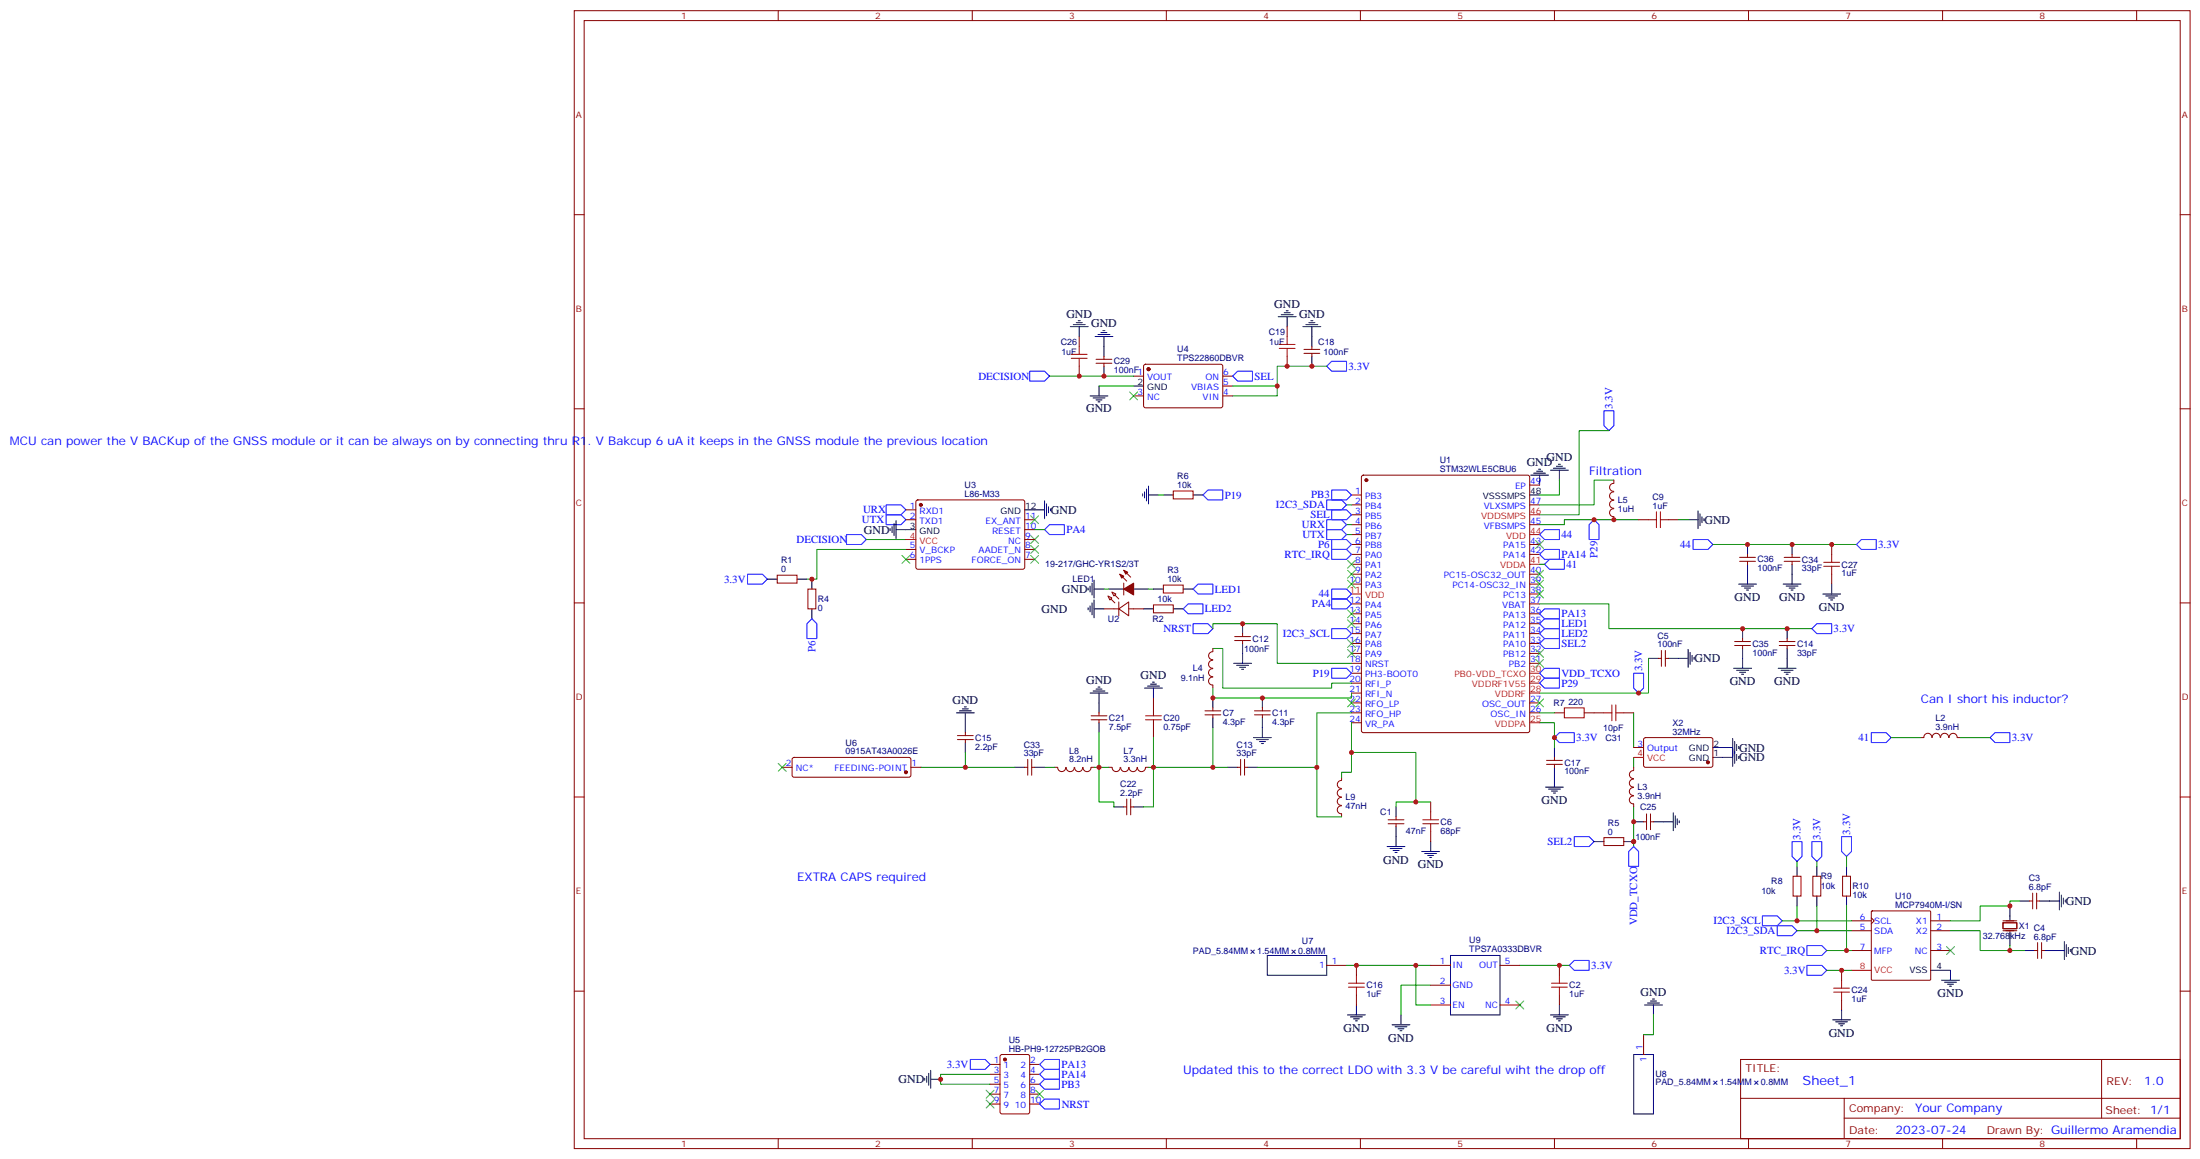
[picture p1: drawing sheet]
<svg xmlns="http://www.w3.org/2000/svg" width="784mm" height="413mm" viewBox="0 0 784 413" stroke-linecap="round" stroke-linejoin="round" font-family="sans-serif">
<g fill="none" stroke="#870000" stroke-width=".36">
<path d="M204.6 3.8h575.7v405.4h-575.7zM208.1 7.3h568.7v398.3h-568.7zM277.3 3.8v3.5M346.4 3.8v3.5M415.6 3.8v3.5M484.7 3.8v3.5M553.9 3.8v3.5M623 3.8v3.5M692.1 3.8v3.5M761.3 3.8v3.5M204.6 76.5h3.5M776.8 76.5h3.5"/>
<path d="M384.5 119.9v3.5M458.6 116.3v3.6M384.5 130.5v3.5M390.5 129.4h5.7M390.5 128h5.7M393.3 126.9v1.1M393.3 129.4v1.1M403.9 134h3.6M407.7 130l.5-.2h27l.5 .7-.1 14.3-.6 .5-27.1-.1-.4-.6v-14.1zM435.7 134h3.5M435.7 137.5h3.5M458.6 126.9v3.6"/>
<path d="M464.6 125.9h5.7M464.6 124.5h5.7M467.4 123.4v1.1M467.4 125.9v1M204.6 145.6h3.5M403.9 141h3.6M435.7 141h3.5M776.8 145.6h3.5M326.6 178.3l.4-.2h37.7l.4 .7v23.5l-.7 .5-37.6-.1-.5-.6v-23.3zM418 174.9h7.1v2.8h-7.1zM481.5 176.3h3.6M481.5 179.8h3.6"/>
<path d="M485.3 169.5l.5-.2h58.5l.7 .4v90.6l-.4 .6-58.8 .1-.7-.5v-90.5zM545 179.8h3.6M545 172.8h3.6M575 175.2a1.41 1.41 0 0 0-1.5 1.5 1.41 1.41 0 0 0 1.5 1.4M575 178.2a1.41 1.41 0 0 0-1.5 1.4 1.41 1.41 0 0 0 1.5 1.4M575 172.2a1.41 1.41 0 0 0-1.5 1.4 1.41 1.41 0 0 0 1.5 1.4M575 171v1.1M322.8 185.1h3.5M322.8 181.6h3.5M322.8 195.7h3.5M322.8 199.2h3.5M365.1 185.1h3.6"/>
<path d="M365.1 195.7h3.6M365.1 199.2h3.6M365.1 192.2h3.6M365.1 188.7h3.6M481.5 183.4h3.6M481.5 186.9h3.6M481.5 190.4h3.6M481.5 194h3.6M481.5 197.5h3.6M545 186.9h3.6M545 194h3.6M545 197.5h3.6"/>
<path d="M575 181.2a1.41 1.41 0 0 0-1.5 1.4 1.41 1.41 0 0 0 1.5 1.4M575 184.1v1M583.8 185.1h3.6M594.4 185.1h3.6M619.8 200h5.7M619.8 198.5h5.7M622.7 197.5v1M622.7 200v1M635.7 200h5.6M635.7 198.5h5.6M638.5 197.5v1M638.5 200v1"/>
<path d="M652.6 194v3.5M204.6 214.8h3.5M276.9 204.9h7.1v2.8h-7.1zM287.9 209.8h2.8v7.1h-2.8zM393.3 216.9h5.3M394.8 212.3l1.4 .7-.7 .7zM396.2 210.9l1.4 .7-.7 .7zM398.6 216.9l3.6-2.5v5zM398.6 214.4v5M399 204.5l2.5 2.5M400.4 203.1l2.5 2.5M400.4 207.7v4.2"/>
<path d="M402.2 216.9h5.3M411 215.5h7v2.8h-7zM414.5 208.4h7.1v2.8h-7.1zM481.5 201h3.6M481.5 204.5h3.6M481.5 208.1h3.6M481.5 215.1h3.6M481.5 218.7h3.6M545 204.5h3.6M545 208.1h3.6M545 215.1h3.6M545 218.7h3.6"/>
<path d="M545 211.6h3.6M652.6 204.5v3.6M776.8 214.8h3.5M432.1 238.2a1.41 1.41 0 0 0-1.5 1.4 1.41 1.41 0 0 0 1.5 1.4M432.1 235.2a1.41 1.41 0 0 0-1.5 1.4 1.41 1.41 0 0 0 1.5 1.4M432.1 232.2a1.41 1.41 0 0 0-1.5 1.4 1.41 1.41 0 0 0 1.5 1.4M432.2 231v1.1M439.9 228.2h5.7M439.9 226.8h5.7M442.7 225.7v1.1M442.7 228.2v1M481.5 222.2h3.6"/>
<path d="M481.5 225.7h3.6M481.5 229.2h3.6M481.5 232.8h3.6M481.5 236.3h3.6M481.5 239.8h3.6M545 222.2h3.6M545 225.7h3.6M545 229.2h3.6M545 232.8h3.6M545 236.3h3.6M590.9 234.5h1.1M592 231.7v5.6"/>
<path d="M593.4 231.7v5.6M593.4 234.5h1M618.1 229.9h5.6M618.1 228.5h5.6M620.9 227.5v1M620.9 229.9v1.1M633.9 229.9h5.7M633.9 228.5h5.7M636.8 227.5v1M636.8 229.9v1.1M388.8 255h5.6M388.8 256.4h5.6"/>
<path d="M391.6 253.9v1.1M391.6 256.4v1.1M411 248.6v3.6M411 259.2v3.5M429.3 254.6h5.7M429.3 253.2h5.7M432.1 241.2a1.41 1.41 0 0 0-1.5 1.4 1.41 1.41 0 0 0 1.5 1.4M432.2 244.1v1M432.2 252.2v1M432.2 254.6v1.1M447 254.6h5.6M447 253.2h5.6"/>
<path d="M449.8 252.2v1M449.8 254.6v1.1M481.5 243.3h3.6M481.5 246.9h3.6M481.5 250.4h3.6M481.5 253.9h3.6M481.5 257.5h3.6M545 250.4h3.6M545 253.9h3.6M553.9 253.9h3.5M564.4 253.9h7.1M578.6 253.9h3.5"/>
<path d="M278.7 273.3h3.5M282.5 270l.4-.2h40.9l.5 .2 .3 .5v5.7l-.3 .5-.5 .2h-40.9l-.5-.3-.2-.4v-5.7zM324.6 273.3h3.5M341.1 262h5.7M341.1 263.5h5.7M344 261v1M344 263.5v1M365.1 273.3h1.1M366.2 270.5v5.7M367.6 273.3h1.1M367.6 270.5v5.7M375.7 273.3h1.1"/>
<path d="M376.9 273.4a1.41 1.41 0 0 0 1.4 1.5 1.41 1.41 0 0 0 1.4-1.5M379.9 273.4a1.41 1.41 0 0 0 1.4 1.5 1.41 1.41 0 0 0 1.4-1.5M382.9 273.4a1.41 1.41 0 0 0 1.4 1.5 1.41 1.41 0 0 0 1.4-1.5M389.8 273.3l-1.1 .1a1.41 1.41 0 0 1-1.4 1.5 1.41 1.41 0 0 1-1.4-1.5M395.1 273.3h1.1M396.3 273.4a1.41 1.41 0 0 0 1.4 1.5 1.41 1.41 0 0 0 1.4-1.5M399.3 273.4a1.41 1.41 0 0 0 1.4 1.5 1.41 1.41 0 0 0 1.4-1.5M402.3 273.4a1.41 1.41 0 0 0 1.4 1.5 1.41 1.41 0 0 0 1.4-1.5M409.2 273.3l-1.1 .1a1.41 1.41 0 0 1-1.4 1.5 1.41 1.41 0 0 1-1.4-1.5M441 273.3h1M442 270.5v5.7M443.4 273.3h1.1"/>
<path d="M443.4 270.5v5.7M478 278a1.41 1.41 0 0 0-1.5 1.4 1.41 1.41 0 0 0 1.5 1.4M478 276.9v1M551 272.3h5.7M551 270.9h5.7M553.9 269.8v1.1M553.9 272.3v1M582.1 277.6a1.41 1.41 0 0 0-1.6 1.4 1.41 1.41 0 0 0 1.6 1.4M582.1 274.5a1.41 1.41 0 0 0-1.5 1.4 1.41 1.41 0 0 0 1.5 1.4M582.1 273.3v1.1M582.1 266.3h3.5M585.8 263l.5-.3 23.6 .1 .4 .7-.1 9.4-.6 .4h-23.6l-.4-.7v-9.1z"/>
<path d="M684.4 262.7h1M685.5 262.7a1.41 1.41 0 0 1 1.4-1.5 1.41 1.41 0 0 1 1.4 1.5M688.5 262.7a1.41 1.41 0 0 1 1.4-1.5 1.41 1.41 0 0 1 1.4 1.5M691.5 262.7a1.41 1.41 0 0 1 1.4-1.5 1.41 1.41 0 0 1 1.4 1.5M694.5 262.7a1.41 1.41 0 0 1 1.4-1.5 1.41 1.41 0 0 1 1.4 1.5M697.4 262.7h1.1M204.6 283.9h3.5M400.4 287.4h1.1M401.5 284.6v5.7M402.9 284.6v5.7M402.9 287.4h1M478 284.1a1.41 1.41 0 0 0-1.5 1.4 1.41 1.41 0 0 0 1.5 1.4"/>
<path d="M478 281.1a1.41 1.41 0 0 0-1.5 1.4 1.41 1.41 0 0 0 1.5 1.4M478 287.1a1.41 1.41 0 0 0-1.5 1.4 1.41 1.41 0 0 0 1.5 1.4M478 289.9v1.1M494.6 293.4h5.6M494.6 292h5.6M497.4 291v1M497.4 293.4v1.1M509.8 285.7v3.5M509.8 296.3v3.5M571.5 298.4h7.1v2.8h-7.1zM582.1 280.5a1.41 1.41 0 0 0-1.6 1.4 1.41 1.41 0 0 0 1.6 1.5M582.1 283.5a1.41 1.41 0 0 0-1.6 1.4 1.41 1.41 0 0 0 1.6 1.4"/>
<path d="M582.1 286.4v1M585.6 292.7h1.1M586.7 289.9v5.7M588.1 289.9v5.7M588.1 292.7h1M776.8 283.9h3.5M638.9 312.1h2.8v7.1h-2.8zM645.9 312.1h2.9v7.1h-2.9zM656.5 312.1h2.8v7.1h-2.8zM724.3 318.1v5.7M725.7 318.1v5.7M659.7 338.6h7"/>
<path d="M659.7 331.5h7M659.7 328h7M666.7 327l1.1 1-1.1 1.1M666.8 324.7h21.1v24.1l-.2 .3-20.6 .1-.3-.2zM687.9 338.6h7.1M687.9 331.5h7.1M687.9 328h7.1M713.7 328.7h4.9v2.1h-4.9zM713.7 331.5h4.9M713.7 328h4.9M723.2 321h1.1M725 338.6h1"/>
<path d="M725.7 321h1M726 335.8v5.6M727.4 335.8v5.6M727.4 338.6h1.1M204.6 353.1h3.5M472.7 343.9h7.1M483.3 343.9v3.5M483.3 354.5v3.5M509.8 343.9h7M509.8 350.9h7M509.8 358h7M534.5 343.9h7"/>
<path d="M534.5 358h7M555.6 343.9v3.5M555.6 354.5v3.5M656.2 345.7v3.5M656.2 356.2v3.6M776.8 353.1h3.5M352.8 379.2h3.5M356.5 375.8l.5-.2h9.2l.6 .5 .1 20-.5 .6-9.4 .1-.6-.5-.1-20zM366.9 379.2h3.5M585.6 368.6v7M620.2 377.4h156.6v28.2h-156.6zM748.8 377.4v20.9"/>
<path d="M352.8 393.3h3.5M352.8 382.7h3.5M352.8 389.7h3.5M352.8 386.2h3.5M366.9 393.3h3.5M366.9 382.7h3.5M366.9 389.7h3.5M366.9 386.2h3.5M620.2 391.2h156.5M657.1 398.3h119.6M657.1 391.2v14.2M277.3 405.6v3.6"/>
<path d="M346.4 405.6v3.6M415.6 405.6v3.6M484.7 405.6v3.6M553.9 405.6v3.6M623 405.6v3.6M692.1 405.6v3.6M761.3 405.6v3.6"/>
</g>
<g fill="none" stroke="#a10000" stroke-width=".36">
<path d="M458.6 119.9v2.8M381.7 127.6h5.6M381.7 126.2h5.6M384.5 123.4v2.8M384.5 127.6v2.9M455.8 124.1h5.6M455.8 122.7h5.6M458.6 124.1v2.8M587.4 185.1h2.8M590.2 182.3v5.7M591.6 185.1h2.8M591.6 182.3v5.7"/>
<path d="M652.6 197.5v2.8M649.8 201.7h5.7M649.8 200.3h5.7M652.6 201.7v2.8M408.2 255h5.6M408.2 256.4h5.6M411 252.2v2.8M411 256.4v2.8M557.4 252.2h7v3.5h-7zM571.5 253.9h2.8M574.3 251.1v5.7M575.7 253.9h2.9"/>
<path d="M575.7 251.1v5.7M506.9 293.4h5.7M506.9 292h5.7M509.8 289.2v2.8M509.8 293.4v2.9M480.5 351.6h5.6M480.5 350.2h5.6M483.3 347.4v2.8M483.3 351.6v2.9M552.8 351.6h5.6M552.8 350.2h5.6M555.6 347.4v2.8"/>
<path d="M555.6 351.6v2.9M653.3 353.4h5.7M653.3 352h5.7M656.2 349.2v2.8M656.2 353.4v2.8"/>
</g>
<g fill="#870000" stroke="#870000" stroke-width=".36">
<path d="M400.4 209.8l3.5-2.1v4.2z"/>
<path d="M399 204.5l1.4 .7-.7 .8z"/>
<path d="M400.4 203.1l1.4 .7-.7 .7z"/>
<path d="M395.8 213.4l1.4 1.4z"/>
<path d="M397.2 211.9l1.4 1.5z"/>
<circle cx="486.8" cy="171" r=".53"/>
<circle cx="328.1" cy="179.8" r=".53"/>
<circle cx="409.2" cy="131.5" r=".53"/>
<circle cx="608.5" cy="271.6" r=".53"/>
<circle cx="358.1" cy="377.4" r=".53"/>
<circle cx="322.8" cy="275.1" r=".53"/>
</g>
<path d="M322.8 192.2h3.5M545 190.4h3.6M545 183.4h3.6M481.5 211.6h3.6M545 201h3.6M545 239.8h3.6M545 257.5h3.6M545 246.9h3.6M545 243.3h3.6M582.1 269.8h3.5M659.7 345.7h7" fill="none" stroke="#f00" stroke-width=".36"/>
<g fill="none" stroke="#000" stroke-width=".36">
<path d="M381.4 116.3h6.3M382.4 115.6h4.2M383.5 114.9h2.1M384.2 114.2h.7M384.5 116.3v3.6M390.2 119.9h6.3M391.2 119.2h4.3M392.3 118.5h2.1M393 117.8h.7M393.3 119.9v7M455.4 112.8h6.4M456.5 112.1h4.2"/>
<path d="M457.6 111.4h2.1M458.3 110.7h.7M458.6 112.8v3.5M464.3 116.3h6.3M465.3 115.6h4.2M466.4 114.9h2.1M467.1 114.2h.7M467.4 116.3v7.1M391.6 137.5v3.5M393.3 130.5v3.5M403.9 137.5h3.6M467.4 126.9v3.6"/>
<path d="M388.4 141h6.4M389.5 141.7h4.2M390.5 142.5h2.1M391.2 143.2h.7M372.2 178.4v6.4M372.9 179.5v4.2M407.1 176v.7M407.8 175.3v2.1M408.5 174.2v4.2M409.2 176.3h3.5M409.2 173.1v6.4M414.5 176.3h3.5"/>
<path d="M425.1 176.3h3.5M545 176.3h3.6M545.4 169.3h6.3M546.5 168.6h4.2M547.5 167.9h2.1M548.2 167.1h.7M548.6 169.3v3.5M552.4 167.5h6.4M553.5 166.8h4.2M554.6 166.1h2.1M555.3 165.4h.7M555.6 167.5v3.5"/>
<path d="M317.1 188.3v.7M317.9 187.6v2.1M318.6 186.5v4.3M319.3 188.7h7M319.3 185.5v6.3M365.1 181.6h7.1M373.6 180.6v2.1M374.3 181.3v.7M601.5 185.1h3.5M605 182v6.3M605.7 183v4.3M606.4 184.1v2.1"/>
<path d="M607.1 184.8v.7M622.7 194v3.5M638.5 194v3.5M273.4 206.3h3.5M284 206.3h3.5M289.3 206.3v3.5M289.3 216.9v3.5M387.7 209.5v.7M387.7 216.5v.7M388.4 208.8v2.1M388.4 215.8v2.1M389.1 207.7v4.2"/>
<path d="M389.1 214.8v4.2M389.8 209.8h3.5M389.8 206.7v6.3M389.8 213.7v6.4M389.8 216.9h3.5M395.1 209.8h5.3M403.9 209.8h5.3M407.5 216.9h3.5M411 209.8h3.5M418 216.9h3.6M421.6 209.8h3.5M619.5 208.1h6.3"/>
<path d="M620.5 208.8h4.3M621.6 209.5h2.1M622.3 210.2h.7M622.7 201v7.1M635.4 208.1h6.3M636.4 208.8h4.2M637.5 209.5h2.1M638.2 210.2h.7M638.5 201v7.1M649.5 211.6h6.3M650.5 212.3h4.3M651.6 213h2.1"/>
<path d="M652.3 213.7h.7M652.6 208.1v3.5M439.6 236.3h6.3M440.6 237h4.3M441.7 237.7h2.1M442.4 238.4h.7M442.7 222.2v3.5M442.7 229.2v7.1M587.4 234.5h3.5M594.4 234.5h7.1M601.5 231.4v6.3M602.2 232.4v4.2"/>
<path d="M602.9 233.5v2.1M603.6 234.2v.7M617.7 238.1h6.4M618.8 238.8h4.2M619.8 239.5h2.1M620.9 223.9v3.6M620.9 231v7.1M633.6 238.1h6.3M634.6 238.8h4.3M635.7 239.5h2.1M636.8 223.9v3.6M636.8 231v7.1"/>
<path d="M340.8 253.9h6.3M341.8 253.2h4.3M342.9 252.5h2.1M343.6 251.8h.7M344 253.9v7.1M388.4 246.9h6.4M389.5 246.2h4.2M390.5 245.5h2.1M391.2 244.8h.7M391.6 246.9v7M391.6 257.5v3.5M407.8 245.1h6.4"/>
<path d="M408.9 244.4h4.2M409.9 243.7h2.1M410.6 243h.7M411 245.1v3.5M432.2 248.6v3.6M432.2 255.7v3.5M449.8 248.6v3.6M449.8 255.7v7M620.5 240.2h.7M636.4 240.2h.7M344 264.5v3.5M361.6 273.3h3.5"/>
<path d="M368.7 273.3h3.5M437.4 273.3h3.6M444.5 273.3h3.5M446.6 262.7h6.4M447.7 263.5h4.2M448.7 264.2h2.1M449.4 264.9h.7M553.9 266.3v3.5M553.9 273.3v7.1M610.3 269.8h7.1M610.3 266.3h7.1M617.4 263.1v9.9"/>
<path d="M618.1 264.2v7.7M618.8 265.2v2.1M618.8 268.7v2.2M619.5 265.9v.7M619.5 269.5v.7M396.9 287.4h3.5M403.9 287.4h3.6M497.4 287.4v3.6M497.4 294.5v7.1M509.8 299.8v3.5M550.7 280.4h6.3M551.7 281.1h4.3"/>
<path d="M552.8 281.8h2.1M553.5 282.5h.7M568 299.8h3.5M578.6 299.8h3.5M582.1 292.7h3.5M589.1 292.7h7.1M596.2 289.6v6.3M596.9 290.6v4.3M597.6 291.7v2.1M598.3 292.4v.7M494.2 301.6h6.4M495.3 302.3h4.2"/>
<path d="M496.4 303h2.1M497.1 303.7h.7M506.6 303.3h6.3M507.6 304h4.3M508.7 304.7h2.1M509.4 305.4h.7M640.3 308.6v3.5M640.3 319.2v3.5M647.3 308.6v3.5M647.3 319.2v3.5M657.9 308.6v3.5M657.9 319.2v3.5"/>
<path d="M733.8 317.8v6.3M734.5 318.8v4.3M735.2 319.9v2.1M716.1 322.7v5M716.1 331.9v4.9M719.7 321h3.5M721.4 338.6h3.6M726.7 321h7.1M728.5 338.6h7M735.5 335.4v6.4M735.9 320.6v.7M736.2 336.5v4.2"/>
<path d="M737 337.5v2.2M737.7 338.2v.7M451.6 340.4h21.1v7h-21.1zM483.3 358v3.5M516.8 340.4h17.7v21.1h-17.7zM555.6 358v3.5M586 358h6.3M587 357.3h4.3M588.1 356.6h2.1M588.8 355.9h.7M589.1 358v3.5M656.2 359.8v3.5"/>
<path d="M687.9 345.7h7.1v3.5M691.8 349.2h6.3M692.9 349.9h4.2M693.9 350.6h2.1M694.6 351.3h.7M480.1 361.5h6.4M481.2 362.2h4.2M482.2 362.9h2.2M483 363.6h.7M496 365.1h6.4M497.1 365.8h4.2M498.1 366.5h2.1"/>
<path d="M498.8 367.2h.7M499.2 361.5v3.6M552.4 361.5h6.4M553.5 362.2h4.2M554.6 362.9h2.1M555.3 363.6h.7M582.1 375.6h7v21.2h-7zM653 363.3h6.3M654 364h4.3M655.1 364.7h2.1M655.8 365.4h.7M329.5 384.1v.7"/>
<path d="M330.2 383.4v2.1M330.9 382.3v4.3M331.6 384.5h3.5M331.6 381.3v6.3"/>
</g>
<g fill="none" stroke="#008700" stroke-width=".36">
<path d="M373.9 134h30M391.6 137.5h12.3M439.2 137.5h15.9M472.7 130.5h-17.6v10.5h-15.9M573.3 153.4h-10.6v30h-14.1M412.7 176.3h1.8M479.8 179.8h1.7M555.6 171v5.3h-7M575 171h-7v8.8h-19.4M308.7 192.2h14.1M322.8 195.7h-31.8v10.6h-3.5M368.7 188.7h3.5"/>
<path d="M479.8 186.9h1.7M479.8 190.4h1.7M583.8 185.1h-26.4v1.8h-8.8M598 185.1h3.5M610.3 194h51.2M393.3 209.8h1.8M409.2 209.8h1.8M548.6 215.1h24.7v8.8h72.3M548.6 201h1.7M432.2 223.9v-1.7h22.9v14.1h26.4M432.2 231h3.5v14.1h38.8v-1.8h7M587.4 234.5v12.4h-38.8"/>
<path d="M432.2 259.2v14.1h-23M432.2 245.1v3.5h49.3v-1.7M481.5 253.9h-12.3v37.1h8.8M481.5 257.5v17.6h-3.5v1.8M548.6 257.5h5.3v8.8M548.6 253.9h5.3M582.1 253.9v12.4M328.1 273.3h15.9M344 268v5.3h17.6M372.2 273.3h3.5M391.6 261v12.3h-1.8M395.1 273.3h-3.5v12.4h5.3v1.7"/>
<path d="M411 262.7v24.7h-3.5M432.2 273.3h5.2M448 273.3h21.2M481.5 268h23v17.7M582.1 269.8v3.5M673.8 262.7h10.6M698.5 262.7h10.6M509.8 285.7h-12.4v1.7M582.1 287.4v14.2M640.3 306.8v1.8M647.3 306.8v1.8M657.9 305.1v3.5"/>
<path d="M635 328h24.7M640.3 331.5h19.4M640.3 322.7v5.3M647.3 322.7v8.8M650.9 338.6h8.8M657.9 322.7v15.9M695 331.5h10.6v7.1h10.5M716.1 336.8v1.8h5.3M719.7 321h-3.6v1.7h-10.5v5.3h-10.6M479.8 343.9h30M504.5 343.9v14.1h5.3M509.8 350.9h-10.6v10.6"/>
<path d="M541.5 343.9h17.7M650.9 345.7h8.8M589.1 361.5v7.1h-3.5M352.8 382.7h-17.7v3.5h17.7"/>
</g>
<g fill="none" stroke="#00f" stroke-width=".36">
<path d="M366.9 132.2h5.3l1.7 1.8-1.7 1.7h-5.3zM441 132.2h5.3v3.5h-5.3l-1.8-1.7zM472.7 130.5l1.8-1.8h5.3v3.5h-5.3zM571.5 146.3h3.5v5.3l-1.7 1.8-1.8-1.8zM315.7 179.8h5.3l1.8 1.8-1.8 1.8h-5.3zM428.6 176.3l1.8-1.7h5.3v3.5h-5.3zM472.7 178.1h5.3l1.8 1.7-1.8 1.8h-5.3zM474.5 174.6h5.3l1.7 1.7-1.7 1.8h-5.3zM301.6 190.4h5.3l1.8 1.8-1.8 1.8h-5.3zM315.7 183.4h5.3l1.8 1.7-1.8 1.8h-5.3zM373.9 186.9h5.3v3.5h-5.3l-1.7-1.7zM472.7 185.1h5.3l1.8 1.8-1.8 1.8h-5.3z"/>
<path d="M472.7 188.7h5.3l1.8 1.7-1.8 1.8h-5.3zM474.5 192.2h5.3l1.7 1.8-1.7 1.7h-5.3zM474.5 181.6h5.3l1.7 1.8-1.7 1.7h-5.3zM474.5 195.7h5.3l1.7 1.8-1.7 1.7h-5.3zM548.6 190.4l1.7-1.7h5.3v3.5h-5.3zM548.6 197.5l1.7-1.8h5.3v3.5h-5.3zM568 185.1l1.7 1.8v5.3h-3.5v-5.3zM603.2 192.2h5.3l1.8 1.8-1.8 1.7h-5.3zM661.5 194l1.7-1.8h5.3v3.5h-5.3zM266.3 204.5h5.3l1.8 1.8-1.8 1.8h-5.3zM421.6 216.9l1.7-1.8h5.3v3.6h-5.3zM425.1 209.8l1.8-1.7h5.3v3.5h-5.3z"/>
<path d="M474.5 209.8h5.3l1.7 1.8-1.7 1.8h-5.3zM474.5 213.4h5.3l1.7 1.7-1.7 1.8h-5.3zM548.6 218.7l1.7-1.8h5.3v3.5h-5.3zM550.3 201l1.8-1.8h5.3v3.6h-5.3zM289.3 220.4l1.7 1.8v5.3h-3.5v-5.3zM425.1 222.2h5.3l1.8 1.7-1.8 1.8h-5.3zM474.5 238.1h5.3l1.7 1.7-1.7 1.8h-5.3zM474.5 223.9h5.3l1.7 1.8-1.7 1.8h-5.3zM548.6 239.8l1.7-1.7h5.3v3.5h-5.3zM548.6 229.2l1.7-1.7h5.3v3.5h-5.3zM548.6 222.2l1.7-1.8h5.3v3.5h-5.3zM548.6 225.7l1.7-1.8h5.3v3.6h-5.3z"/>
<path d="M582.1 239.8h3.5v5.3l-1.8 1.8-1.7-1.8zM645.6 223.9l1.7-1.7h5.3v3.5h-5.3zM548.6 243.3l1.7-1.7h5.3v3.5h-5.3zM553.9 262.7l1.7-1.7h5.3v3.5h-5.3zM666.7 261h5.3l1.8 1.7-1.8 1.8h-5.3zM709.1 262.7l1.7-1.7h5.3v3.5h-5.3zM560.9 298h5.3l1.8 1.8-1.8 1.8h-5.3zM638.5 299.8h3.6v5.3l-1.8 1.7-1.8-1.7zM645.6 299.8h3.5v5.3l-1.8 1.7-1.7-1.7zM656.2 298h3.5v5.3l-1.8 1.8-1.7-1.8zM580.3 303.3l1.8-1.7 1.7 1.7v5.3h-3.5zM627.9 326.2h5.3l1.8 1.8-1.8 1.8h-5.3z"/>
<path d="M633.2 329.8h5.3l1.8 1.7-1.8 1.8h-5.3zM643.8 336.8h5.3l1.8 1.8-1.8 1.8h-5.3zM559.2 343.9l1.7-1.8h5.3v3.6h-5.3zM643.8 343.9h5.3l1.8 1.8-1.8 1.7h-5.3zM345.7 377.4h5.3l1.8 1.8-1.8 1.7h-5.3zM370.4 379.2l1.8-1.8h5.3v3.5h-5.3zM370.4 382.7l1.8-1.8h5.3v3.6h-5.3zM370.4 386.2l1.8-1.7h5.3v3.5h-5.3zM370.4 393.3l1.8-1.8h5.3v3.5h-5.3z"/>
</g>
<g fill="none" stroke="#3c3" stroke-width=".36">
<path d="M402.5 139.6l2.8 2.9M405.3 139.6l-2.8 2.9M321.4 197.8l2.8 2.9M324.2 197.8l-2.8 2.9M367.2 190.8l2.9 2.8M367.2 183.7l2.9 2.8M367.2 194.3l2.9 2.8M367.2 197.8l2.9 2.9M370.1 190.8l-2.9 2.8M370.1 183.7l-2.9 2.8M370.1 194.3l-2.9 2.8M370.1 197.8l-2.9 2.9"/>
<path d="M480.1 199.6l2.9 2.8M483 199.6l-2.9 2.8M547.2 192.5l2.8 2.9M550 192.5l-2.8 2.9M480.1 203.1l2.9 2.9M480.1 206.7l2.9 2.8M480.1 217.2l2.9 2.9M483 203.1l-2.9 2.9M483 206.7l-2.9 2.8M483 217.2l-2.9 2.9M547.2 206.7l2.8 2.8M547.2 203.1l2.8 2.9"/>
<path d="M547.2 210.2l2.8 2.8M550 206.7l-2.8 2.8M550 203.1l-2.8 2.9M550 210.2l-2.8 2.8M480.1 227.8l2.9 2.8M480.1 231.4l2.9 2.8M480.1 220.8l2.9 2.8M483 227.8l-2.9 2.8M483 231.4l-2.9 2.8M483 220.8l-2.9 2.8M547.2 231.4l2.8 2.8M547.2 234.9l2.8 2.8"/>
<path d="M550 231.4l-2.8 2.8M550 234.9l-2.8 2.8M480.1 249l2.9 2.8M483 249l-2.9 2.8M547.2 249l2.8 2.8M550 249l-2.8 2.8M277.3 271.9l2.8 2.8M280.1 271.9l-2.8 2.8M693.6 337.2l2.8 2.8M696.4 337.2l-2.8 2.8M540.1 356.6l2.8 2.8M542.9 356.6l-2.8 2.8"/>
<path d="M351.4 388.3l2.8 2.9M351.4 391.9l2.8 2.8M354.2 388.3l-2.8 2.9M354.2 391.9l-2.8 2.8M369 388.3l2.8 2.9M371.8 388.3l-2.8 2.9"/>
</g>
<g fill="#c00">
<circle cx="469.2" cy="273.3" r=".88"/>
<circle cx="411" cy="273.3" r=".88"/>
<circle cx="391.6" cy="273.3" r=".88"/>
<circle cx="652.6" cy="194" r=".88"/>
<circle cx="568" cy="185.1" r=".88"/>
<circle cx="504.5" cy="285.7" r=".88"/>
<circle cx="432.2" cy="273.3" r=".88"/>
<circle cx="481.5" cy="268" r=".88"/>
<circle cx="289.3" cy="206.3" r=".88"/>
<circle cx="384.5" cy="134" r=".88"/>
<circle cx="393.3" cy="134" r=".88"/>
<circle cx="455.1" cy="137.5" r=".88"/>
<circle cx="467.4" cy="130.5" r=".88"/>
<circle cx="458.6" cy="130.5" r=".88"/>
<circle cx="344" cy="273.3" r=".88"/>
<circle cx="638.5" cy="194" r=".88"/>
<circle cx="636.8" cy="223.9" r=".88"/>
<circle cx="432.2" cy="248.6" r=".88"/>
<circle cx="449.8" cy="248.6" r=".88"/>
<circle cx="620.9" cy="223.9" r=".88"/>
<circle cx="622.7" cy="194" r=".88"/>
<circle cx="335.1" cy="384.5" r=".88"/>
<circle cx="483.3" cy="343.9" r=".88"/>
<circle cx="555.6" cy="343.9" r=".88"/>
<circle cx="582.1" cy="299.8" r=".88"/>
<circle cx="504.5" cy="343.9" r=".88"/>
<circle cx="716.1" cy="322.7" r=".88"/>
<circle cx="716.1" cy="338.6" r=".88"/>
<circle cx="656.2" cy="345.7" r=".88"/>
<circle cx="442.7" cy="222.2" r=".88"/>
<circle cx="647.3" cy="331.5" r=".88"/>
<circle cx="582.1" cy="292.7" r=".88"/>
<circle cx="640.3" cy="328" r=".88"/>
<circle cx="657.9" cy="338.6" r=".88"/>
<circle cx="583.8" cy="246.9" r=".88"/>
<circle cx="553.9" cy="262.7" r=".88"/>
<circle cx="575" cy="185.1" r=".88"/>
</g>
<text font-size="4.6" fill="#00f" x="642.3" y="386.4">Sheet_1</text>
<g font-size="4.2">
<text x="379.9" y="113.1">GND</text>
<text x="454" y="109.6">GND</text>
<text x="462.8" y="113.1">GND</text>
<text x="388.8" y="116.7">GND</text>
<text x="387" y="146.7">GND</text>
<text x="544" y="166">GND</text>
<text x="551" y="164.3">GND</text>
<text x="374.5" y="183">GND</text>
<text x="307.8" y="190.1">GND</text>
<text x="607.3" y="186.6">GND</text>
<text x="378.4" y="211.2">GND</text>
<text x="618.1" y="214.1">GND</text>
<text x="633.9" y="214.1">GND</text>
<text x="371.1" y="218.3">GND</text>
<text x="648.1" y="217.7">GND</text>
<text x="603.8" y="236">GND</text>
<text x="387" y="243.7">GND</text>
<text x="406.4" y="241.9">GND</text>
<text x="616.3" y="244.1">GND</text>
<text x="632.2" y="244.1">GND</text>
<text x="339.4" y="250.7">GND</text>
<text x="619.7" y="267.7">GND</text>
<text x="619.7" y="271.2">GND</text>
<text x="549.3" y="286.4">GND</text>
<text x="492.8" y="307.6">GND</text>
<text x="505.2" y="309.4">GND</text>
<text x="736.1" y="322.4">GND</text>
<text x="737.8" y="340">GND</text>
<text x="584.6" y="354.9">GND</text>
<text x="690.4" y="355.2">GND</text>
<text x="478.7" y="367.6">GND</text>
<text x="494.6" y="371.1">GND</text>
<text x="551" y="367.6">GND</text>
<text x="651.6" y="369.3">GND</text>
<text x="320.1" y="385.9">GND</text>
</g>
<g font-size="4.2" fill="#00f">
<text x="3.5" y="158.7">MCU can pow</text>
<text x="32.2" y="158.7">er the V BACKup of the GNSS module or it can be alw</text>
<text x="146.8" y="158.7">ays on by connecting thru R1. V Bakcup 6 uA it keeps in the GNSS module the previous location</text>
<text x="566.2" y="169.3">Filtration</text>
<text x="684.4" y="250.4">Can I short his inductor?</text>
<text x="284" y="313.9">EXTRA CAPS required</text>
<text x="421.6" y="382.7">Updated this to the correct LDO w</text>
<text x="494.2" y="382.7">ith 3.3 V be careful w</text>
<text x="539.9" y="382.7">iht the drop off</text>
<text x="764" y="386.7">1.0</text>
<text x="682.4" y="396.2">Your Company</text>
<text x="675.4" y="404">2023-07-24</text>
</g>
<g font-size="3.9" fill="#00f">
<text x="480.5" y="131.8">3.3V</text>
<text x="348.6" y="135.2">DECISION</text>
<text x="447" y="135.3">SEL</text>
<text x="574.6" y="145.6" transform="rotate(-90 574.6 145.6)">3.3V</text>
<text x="436.4" y="177.6">P19</text>
<text x="467.1" y="177.6">PB3</text>
<text x="307.5" y="182.8">URX</text>
<text x="454.6" y="181.1">I2C3_SDA</text>
<text x="466.9" y="184.6">SEL</text>
<text x="307.1" y="186.4">UTX</text>
<text x="379.9" y="190">PA4</text>
<text x="463.9" y="188.1">URX</text>
<text x="464.1" y="191.7">UTX</text>
<text x="556.3" y="191.7">44</text>
<text x="283.8" y="193.5">DECISION</text>
<text x="469.7" y="195.2">P6</text>
<text x="598.7" y="195.2">44</text>
<text x="669.2" y="195.3">3.3V</text>
<text x="457.7" y="198.7">RTC_IRQ</text>
<text x="556.3" y="198.9">PA14</text>
<text x="558.1" y="202.3">41</text>
<text x="569.2" y="198.8" transform="rotate(-90 569.2 198.8)">P29</text>
<text x="258" y="207.5">3.3V</text>
<text x="432.9" y="211.1">LED1</text>
<text x="469.9" y="212.8">44</text>
<text x="429.3" y="218.2">LED2</text>
<text x="467.4" y="216.4">PA4</text>
<text x="556.3" y="219.9">PA13</text>
<text x="414.5" y="225.2">NRST</text>
<text x="457.1" y="227">I2C3_SCL</text>
<text x="556.3" y="223.5">LED1</text>
<text x="556.3" y="227">LED2</text>
<text x="653.3" y="225.2">3.3V</text>
<text x="290.5" y="232.2" transform="rotate(-90 290.5 232.2)">P6</text>
<text x="556.3" y="230.5">SEL2</text>
<text x="585.1" y="239.1" transform="rotate(-90 585.1 239.1)">3.3V</text>
<text x="467.8" y="241.1">P19</text>
<text x="556.3" y="244.6">P29</text>
<text x="556.3" y="241.1">VDD_TCXO</text>
<text x="662.2" y="264">41</text>
<text x="561.6" y="264">3.3V</text>
<text x="716.8" y="264">3.3V</text>
<text x="641.6" y="299.1" transform="rotate(-90 641.6 299.1)">3.3V</text>
<text x="648.6" y="299.1" transform="rotate(-90 648.6 299.1)">3.3V</text>
<text x="659.2" y="297.3" transform="rotate(-90 659.2 297.3)">3.3V</text>
<text x="551.4" y="301.1">SEL2</text>
<text x="583.3" y="329.6" transform="rotate(-90 583.3 329.6)">VDD_TCXO</text>
<text x="610.5" y="329.3">I2C3_SCL</text>
<text x="615.1" y="332.8">I2C3_SDA</text>
<text x="627" y="339.8">RTC_IRQ</text>
<text x="567" y="345.3">3.3V</text>
<text x="635.7" y="346.9">3.3V</text>
<text x="337.4" y="380.4">3.3V</text>
<text x="378.2" y="380.5">PA13</text>
<text x="378.2" y="384">PA14</text>
<text x="378.2" y="387.5">PB3</text>
<text x="378.3" y="394.5">NRST</text>
</g>
<g font-size="3.9" fill="#800">
<text x="621.9" y="382">TITLE:</text>
<text x="750.6" y="386.7">REV:</text>
<text x="658.9" y="396.2">Company:</text>
<text x="750.2" y="396.8">Sheet: 1/1</text>
<text x="658.9" y="403.9">Date:</text>
<text x="707.9" y="403.9">Draw</text>
<text x="718" y="403.9">n By: Guillermo Aramendia</text>
</g>
<g font-size="3.2" fill="#800">
<text x="242.7" y="6.8">1</text>
<text x="311.9" y="6.8">2</text>
<text x="381" y="6.8">3</text>
<text x="450.1" y="6.8">4</text>
<text x="519.3" y="6.8">5</text>
<text x="588.4" y="6.8">6</text>
<text x="657.6" y="6.8">7</text>
<text x="726.7" y="6.8">8</text>
<text x="205.1" y="41.9">A</text>
<text x="777.3" y="41.9">A</text>
<text x="205.1" y="111.1">B</text>
<text x="777.3" y="111.1">B</text>
<text x="205.1" y="180.2">C</text>
<text x="777.3" y="180.2">C</text>
<text x="205.1" y="249.3">D</text>
<text x="777.3" y="249.3">D</text>
<text x="205.1" y="318.5">E</text>
<text x="777.3" y="318.5">E</text>
<text x="242.7" y="408.6">1</text>
<text x="311.9" y="408.6">2</text>
<text x="381" y="408.6">3</text>
<text x="450.1" y="408.6">4</text>
<text x="519.3" y="408.6">5</text>
<text x="588.4" y="408.6">6</text>
<text x="657.6" y="408.6">7</text>
<text x="726.7" y="408.6">8</text>
</g>
<g font-size="3.2" fill="#000080">
<text x="452.1" y="119.3">C19</text>
<text x="378" y="122.8">C26</text>
<text x="419.5" y="125.5">U4</text>
<text x="452.2" y="122.8">1uF</text>
<text x="469.7" y="122.8">C18</text>
<text x="378.2" y="126.3">1uF</text>
<text x="396.9" y="129.8">C29</text>
<text x="419.5" y="128.7">TPS22860DBVR</text>
<text x="471.6" y="126.3">100nF</text>
<text x="396.9" y="133">100nF1</text>
<text x="513" y="165">U1</text>
<text x="343.7" y="173.7">U3</text>
<text x="419.5" y="173.8">10k</text>
<text x="419.5" y="170.7">R6</text>
<text x="513" y="168.1">STM32WLE5CBU6</text>
<text x="343.7" y="176.9">L86-M33</text>
<text x="576.4" y="179.2">L5</text>
<text x="588.8" y="178.1">C9</text>
<text x="576.4" y="182.4">1uH</text>
<text x="588.8" y="181.3">1uF</text>
<text x="278.4" y="203.8">0</text>
<text x="278.4" y="200.7">R1</text>
<text x="372.4" y="202.1">19-217/GHC-YR1S2/3T</text>
<text x="626.2" y="203.5">100nF</text>
<text x="626.2" y="200.4">C36</text>
<text x="642.1" y="203.5">33pF</text>
<text x="642.1" y="200.4">C34</text>
<text x="656.2" y="202.2">C27</text>
<text x="382.2" y="207.5">LED1</text>
<text x="415.9" y="207.4">10k</text>
<text x="415.9" y="204.2">R3</text>
<text x="656.2" y="205.3">1uF</text>
<text x="291.4" y="214.5">R4</text>
<text x="412.4" y="214.4">10k</text>
<text x="291.4" y="217.7">0</text>
<text x="394.8" y="221.5">U2</text>
<text x="410.6" y="221.6">R2</text>
<text x="590.6" y="227.5">C5</text>
<text x="443.4" y="232.1">100nF</text>
<text x="446.3" y="228.6">C12</text>
<text x="590.6" y="230.6">100nF</text>
<text x="624.4" y="233.5">100nF</text>
<text x="624.4" y="230.4">C35</text>
<text x="640.3" y="233.5">33pF</text>
<text x="640.3" y="230.4">C14</text>
<text x="425" y="239.2">L4</text>
<text x="420.7" y="242.7">9.1nH</text>
<text x="553.5" y="251.5">R7</text>
<text x="558.8" y="251.1">220</text>
<text x="395.1" y="256.9">C21</text>
<text x="414.5" y="256.9">C20</text>
<text x="435.7" y="255">C7</text>
<text x="453.3" y="255">C11</text>
<text x="689.6" y="256.9">L2</text>
<text x="347.5" y="263.9">C15</text>
<text x="395.1" y="260">7.5pF</text>
<text x="414.5" y="260">0.75pF</text>
<text x="435.7" y="258.2">4.3pF</text>
<text x="453.3" y="258.2">4.3pF</text>
<text x="571.3" y="260.4">10pF</text>
<text x="572" y="263.9">C31</text>
<text x="595.9" y="261.7">32MHz</text>
<text x="596" y="258.5">X2</text>
<text x="689.6" y="260.2">3.9nH</text>
<text x="301.3" y="268.7">0915AT43A0026E</text>
<text x="301.3" y="265.6">U6</text>
<text x="347.5" y="267.1">2.2pF</text>
<text x="364.8" y="269.5">33pF</text>
<text x="364.8" y="266.3">C33</text>
<text x="380.9" y="268.4">L8</text>
<text x="400.3" y="268.4">L7</text>
<text x="440.6" y="269.5">33pF</text>
<text x="440.6" y="266.3">C13</text>
<text x="380.9" y="271.6">8.2nH</text>
<text x="400.3" y="271.6">3.3nH</text>
<text x="557.4" y="275.9">100nF</text>
<text x="557.4" y="272.7">C17</text>
<text x="399.1" y="280.4">C22</text>
<text x="583.5" y="281.6">L3</text>
<text x="399.1" y="283.6">2.2pF</text>
<text x="479.4" y="285.1">L9</text>
<text x="583.5" y="284.7">3.9nH</text>
<text x="479.4" y="288.2">47nH</text>
<text x="491.8" y="290.4">C1</text>
<text x="513.3" y="293.9">C6</text>
<text x="584.4" y="288.6">C25</text>
<text x="500.9" y="297.1">47nF</text>
<text x="513.3" y="297.1">68pF</text>
<text x="572.9" y="297.3">0</text>
<text x="572.9" y="294.2">R5</text>
<text x="582.7" y="299.2">100nF</text>
<text x="631.1" y="315">R8</text>
<text x="648.8" y="316.8">10k</text>
<text x="648.8" y="313.3">R9</text>
<text x="660" y="316.8">R10</text>
<text x="722.8" y="317.1">6.8pF</text>
<text x="722.8" y="313.9">C3</text>
<text x="627.6" y="318.6">10k</text>
<text x="660" y="320">10k</text>
<text x="675.2" y="323.3">MCP7940M-I/SN</text>
<text x="675.2" y="320.1">U10</text>
<text x="523.5" y="336">U9</text>
<text x="706.5" y="334.5">32.768kHz</text>
<text x="719.4" y="330.9">X1 C4</text>
<text x="724.6" y="334.7">6.8pF</text>
<text x="425" y="339.8">PAD_5.84MM</text>
<text x="447.9" y="339.8">1.54MM</text>
<text x="462.6" y="339.8">0.8MM</text>
<text x="463.9" y="336.1">U7</text>
<text x="523.5" y="339.1">TPS7A0333DBVR</text>
<text x="486.8" y="352.1">C16</text>
<text x="559.2" y="352.1">C2</text>
<text x="659.7" y="353.9">C24</text>
<text x="486.8" y="355.2">1uF</text>
<text x="559.2" y="355.2">1uF</text>
<text x="659.7" y="357">1uF</text>
<text x="359.4" y="371.6">U5</text>
<text x="359.4" y="374.6">HB-PH9-12725PB2GOB</text>
<text x="589.8" y="383.5">U8</text>
<text x="589.8" y="386.7">PAD_5.84MM</text>
<text x="612.8" y="386.7">1.54MM</text>
<text x="627.4" y="386.7">0.8MM</text>
</g>
<g font-size="3.2">
<text x="405.3" y="137.2">2</text>
<text x="408.8" y="138.9">GND</text>
<text x="528.3" y="177.7">VSSSMPS</text>
<text x="545.2" y="176">48</text>
<text x="356.5" y="183">GND</text>
<text x="365.3" y="181.3">12</text>
<text x="324.1" y="188.3">3</text>
<text x="327.6" y="190.1">GND</text>
<text x="601.7" y="267.7">GND</text>
<text x="610.5" y="269.5">1</text>
<text x="610.5" y="265.9">2</text>
<text x="601.7" y="271.2">GND</text>
<text x="680.4" y="346.7">VSS</text>
<text x="690" y="345.3">4</text>
</g>
<g font-size="3.2" fill="#00f">
<text x="408.8" y="135.4">VOUT</text>
<text x="429.5" y="135.4">ON</text>
<text x="435.9" y="137.2">5</text>
<text x="435.9" y="133.6">6</text>
<text x="405.3" y="140.7">3</text>
<text x="408.8" y="142.5">NC</text>
<text x="424.4" y="138.9">VBIAS</text>
<text x="428.5" y="142.5">VIN</text>
<text x="435.9" y="140.7">4</text>
<text x="545.2" y="172.4">49</text>
<text x="482.9" y="176">1</text>
<text x="482.9" y="179.5">2</text>
<text x="486.4" y="177.7">PB3</text>
<text x="539.8" y="174.2">EP</text>
<text x="545.2" y="179.5">47</text>
<text x="324.1" y="181.3">1</text>
<text x="324.1" y="184.8">2</text>
<text x="327.6" y="183">RXD1</text>
<text x="365.3" y="184.8">11</text>
<text x="482.9" y="183">3</text>
<text x="486.4" y="181.3">PB4</text>
<text x="486.4" y="184.8">PB5</text>
<text x="528.7" y="181.3">VLXSMPS</text>
<text x="327.6" y="186.5">TXD1</text>
<text x="351.1" y="186.5">EX_ANT</text>
<text x="353.5" y="190.1">RESET</text>
<text x="365.3" y="191.8">9</text>
<text x="365.3" y="188.3">10</text>
<text x="482.9" y="186.5">4</text>
<text x="482.9" y="190.1">5</text>
<text x="486.4" y="188.3">PB6</text>
<text x="486.4" y="191.8">PB7</text>
<text x="528.6" y="188.3">VFBSMPS</text>
<text x="545.2" y="186.5">45</text>
<text x="324.1" y="195.4">5</text>
<text x="327.6" y="197.1">V_BCKP</text>
<text x="348.7" y="197.1">AADET_N</text>
<text x="359.2" y="193.6">NC</text>
<text x="365.3" y="195.4">8</text>
<text x="482.9" y="193.6">6</text>
<text x="482.9" y="197.1">7</text>
<text x="486.4" y="195.4">PB8</text>
<text x="535.6" y="195.4">PA15</text>
<text x="545.2" y="197.1">42</text>
<text x="545.2" y="193.6">43</text>
<text x="324.1" y="198.9">6</text>
<text x="327.6" y="200.7">1PPS</text>
<text x="346.2" y="200.7">FORCE_ON</text>
<text x="365.3" y="198.9">7</text>
<text x="482.9" y="200.7">8</text>
<text x="486.4" y="198.9">PA0</text>
<text x="486.4" y="202.4">PA1</text>
<text x="535.6" y="198.9">PA14</text>
<text x="480.9" y="207.7">10</text>
<text x="482.9" y="204.2">9</text>
<text x="486.4" y="206">PA2</text>
<text x="486.4" y="209.5">PA3</text>
<text x="514.4" y="206">PC15-OSC32_OUT</text>
<text x="517.5" y="209.5">PC14-OSC32_IN</text>
<text x="545.2" y="207.7">39</text>
<text x="545.2" y="204.2">40</text>
<text x="480.9" y="214.8">12</text>
<text x="535.6" y="213">PC13</text>
<text x="545.2" y="214.8">37</text>
<text x="545.2" y="211.2">38</text>
<text x="480.9" y="218.3">13</text>
<text x="480.9" y="221.8">14</text>
<text x="486.4" y="216.5">PA4</text>
<text x="486.4" y="220.1">PA5</text>
<text x="535.3" y="216.5">VBAT</text>
<text x="535.6" y="220.1">PA13</text>
<text x="545.2" y="221.8">35</text>
<text x="545.2" y="218.3">36</text>
<text x="480.9" y="225.4">15</text>
<text x="486.4" y="223.6">PA6</text>
<text x="486.4" y="227.1">PA7</text>
<text x="535.6" y="227.1">PA11</text>
<text x="535.6" y="223.6">PA12</text>
<text x="545.2" y="225.4">34</text>
<text x="480.9" y="228.9">16</text>
<text x="480.9" y="232.4">17</text>
<text x="486.4" y="230.6">PA8</text>
<text x="535.6" y="230.6">PA10</text>
<text x="545.2" y="232.4">32</text>
<text x="545.2" y="228.9">33</text>
<text x="480.9" y="235.9">18</text>
<text x="480.9" y="239.5">19</text>
<text x="486.4" y="234.2">PA9</text>
<text x="486.4" y="237.7">NRST</text>
<text x="535.6" y="234.2">PB12</text>
<text x="537.6" y="237.7">PB2</text>
<text x="545.2" y="235.9">31</text>
<text x="480.9" y="243">20</text>
<text x="486.4" y="241.2">PH3-BOOT0</text>
<text x="486.4" y="244.8">RFI_P</text>
<text x="480.9" y="246.5">21</text>
<text x="480.9" y="250">22</text>
<text x="486.4" y="248.3">RFI_N</text>
<text x="486.4" y="251.8">RFO_LP</text>
<text x="528.1" y="251.8">OSC_OUT</text>
<text x="545.2" y="250">27</text>
<text x="480.9" y="253.6">23</text>
<text x="480.9" y="257.1">24</text>
<text x="486.4" y="255.3">RFO_HP</text>
<text x="531.1" y="255.3">OSC_IN</text>
<text x="545.2" y="253.6">26</text>
<text x="486.4" y="258.9">VR_PA</text>
<text x="583.4" y="265.9">3</text>
<text x="586.9" y="267.7">Output</text>
<text x="280" y="273">2</text>
<text x="283.5" y="274.7">NC*</text>
<text x="297.3" y="274.7">FEEDING-POINT</text>
<text x="324.7" y="273">1</text>
<text x="662.6" y="327.7">6</text>
<text x="667.8" y="329.1">SCL</text>
<text x="682.7" y="329.1">X1</text>
<text x="690" y="327.7">1</text>
<text x="662.6" y="331.2">5</text>
<text x="667.8" y="332.6">SDA</text>
<text x="682.7" y="332.6">X2</text>
<text x="690" y="331.2">2</text>
<text x="662.6" y="338.2">7</text>
<text x="667.8" y="339.7">MFP</text>
<text x="682.3" y="339.7">NC</text>
<text x="690" y="338.2">3</text>
<text x="470" y="344.9">1</text>
<text x="474.5" y="343.5">1</text>
<text x="513" y="343.5">1</text>
<text x="517.5" y="344.9">IN</text>
<text x="527" y="344.9">OUT</text>
<text x="536.2" y="343.5">5</text>
<text x="513" y="350.6">2</text>
<text x="517.5" y="352">GND</text>
<text x="513" y="357.6">3</text>
<text x="517.5" y="359.1">EN</text>
<text x="529.2" y="359.1">NC</text>
<text x="536.2" y="357.6">4</text>
<text x="585.3" y="373.9" transform="rotate(-90 585.3 373.9)">1</text>
<text x="354.1" y="378.8">1</text>
<text x="354.1" y="382.3">3</text>
<text x="357.6" y="380.6">1</text>
<text x="363.6" y="380.6">2</text>
<text x="367.1" y="382.3">4</text>
<text x="367.1" y="378.8">2</text>
<text x="586.7" y="378.4" transform="rotate(-90 586.7 378.4)">1</text>
<text x="354.1" y="385.9">5</text>
<text x="354.1" y="389.4">7</text>
<text x="357.6" y="384.1">3</text>
<text x="357.6" y="387.6">5</text>
<text x="363.6" y="387.6">6</text>
<text x="363.6" y="384.1">4</text>
<text x="367.1" y="389.4">8</text>
<text x="367.1" y="385.9">6</text>
<text x="354.1" y="392.9">9</text>
<text x="357.6" y="391.2">7</text>
<text x="357.6" y="394.7">9</text>
<text x="361.6" y="394.7">10</text>
<text x="363.6" y="391.2">8</text>
<text x="367.1" y="392.9">10</text>
</g>
<g font-size="3.2" fill="#f00">
<text x="527.8" y="184.8">VDDSMPS</text>
<text x="545.2" y="183">46</text>
<text x="324.1" y="191.8">4</text>
<text x="536.7" y="191.8">VDD</text>
<text x="545.2" y="190.1">44</text>
<text x="327.6" y="193.6">VCC</text>
<text x="534.5" y="202.4">VDDA</text>
<text x="545.2" y="200.7">41</text>
<text x="480.9" y="211.2">11</text>
<text x="486.4" y="213">VDD</text>
<text x="545.2" y="239.5">30</text>
<text x="518.3" y="241.2">PB0-VDD_TCXO</text>
<text x="524.4" y="244.8">VDDRF1V55</text>
<text x="545.2" y="243">29</text>
<text x="532.6" y="248.3">VDDRF</text>
<text x="545.2" y="246.5">28</text>
<text x="545.2" y="257.1">25</text>
<text x="532.6" y="258.9">VDDPA</text>
<text x="583.4" y="269.5">4</text>
<text x="586.9" y="271.2">VCC</text>
<text x="662.6" y="345.3">8</text>
<text x="667.8" y="346.7">VCC</text>
</g>
</svg>
